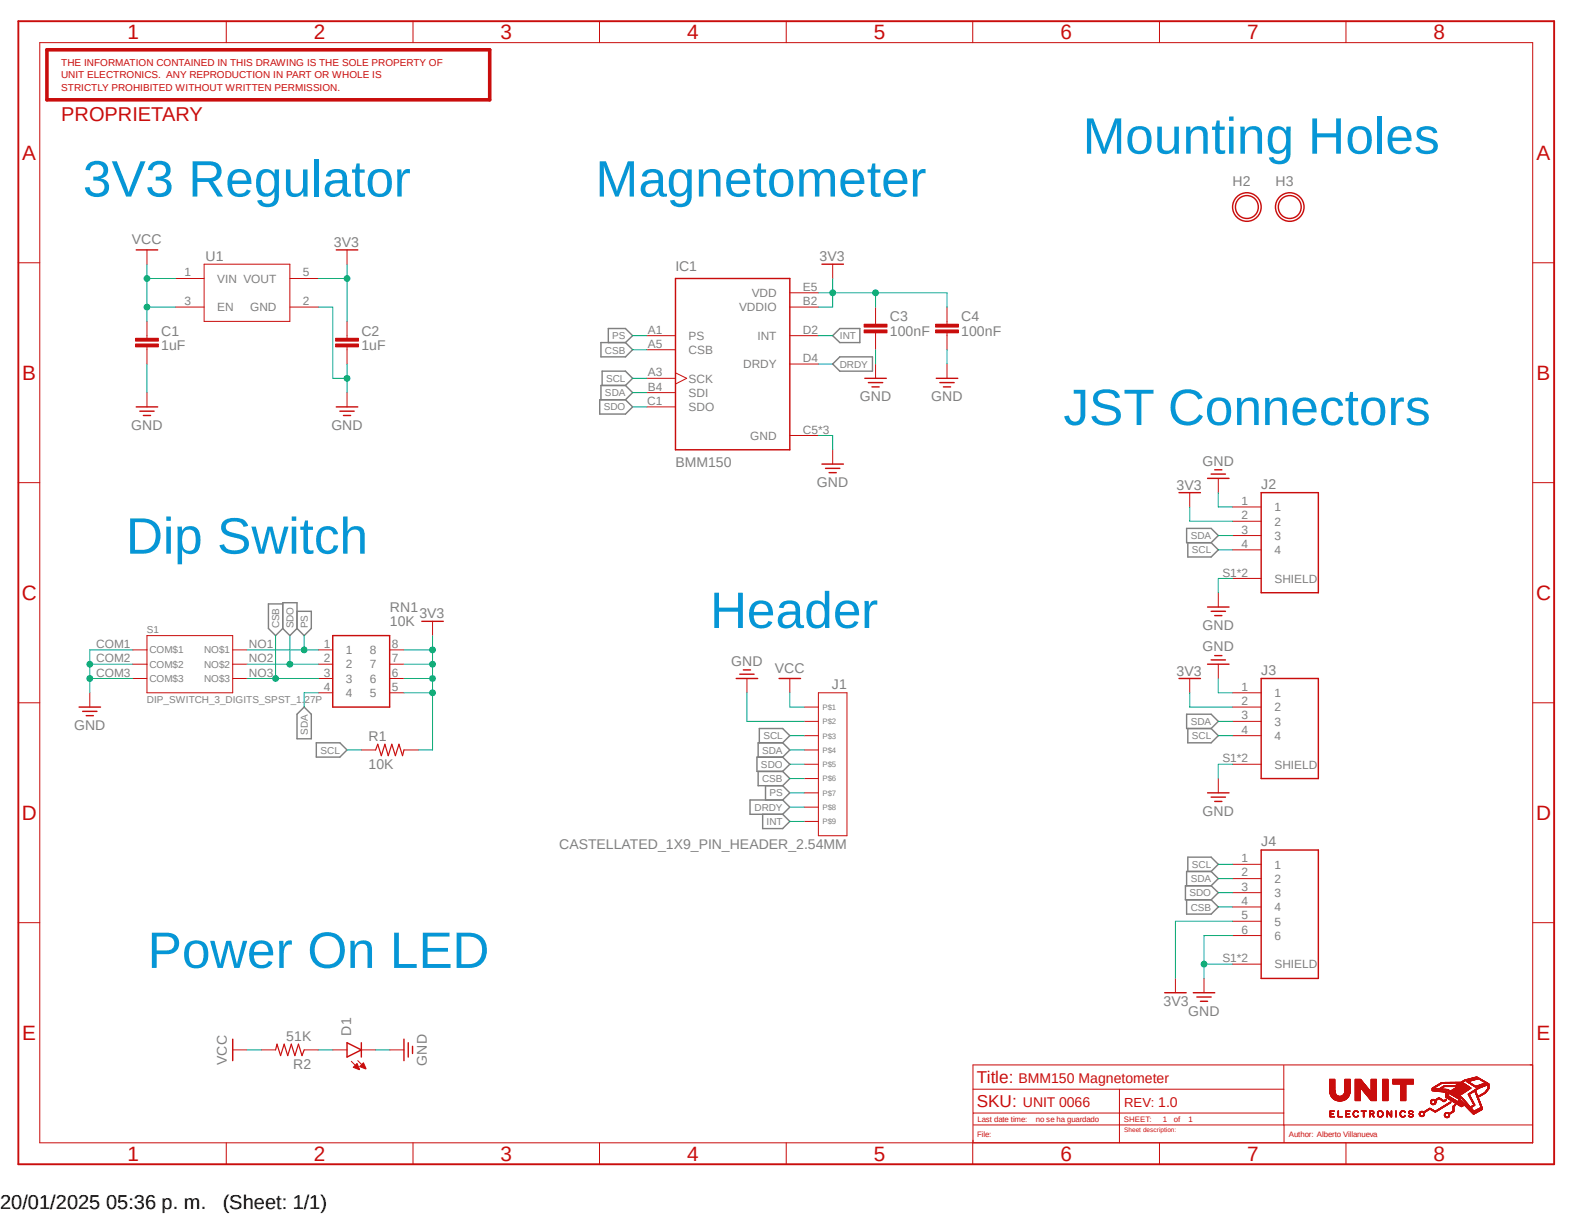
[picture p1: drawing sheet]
<svg xmlns="http://www.w3.org/2000/svg" width="279mm" height="216mm" viewBox="0 0 279 216" stroke-linecap="round" stroke-linejoin="round" font-family="sans-serif">
<path d="M2.8 3.4l273.8 204M276.6 3.4l-273.8 204" fill="none" stroke="#fff" stroke-width=".18"/>
<g fill="none" stroke="#808080" stroke-width=".25">
<path d="M149.3 58.4h3.5v2.5h-3.5l-1.3-1.3zM106.6 71h4.6l1.2 1.3-1.2 1.3h-4.6zM106.8 60.9h4.4l1.2 1.2-1.2 1.3h-4.4zM107 68.5v-2.5h4.2l1.2 1.2-1.2 1.3M108.1 60.9v-2.5h3.1l1.2 1.2-1.2 1.3M111.2 68.5h-4.4v2.5M111.2 68.5l1.2 1.3-1.2 1.2M149.3 63.4h5.8v2.6h-5.8l-1.3-1.3zM210.9 93.9h4.4l1.2 1.3-1.2 1.2h-4.4zM211.1 96.4v2.6h4.2l1.2-1.3-1.2-1.3M50.2 111.7v-4.6h2.6v4.6M50.2 111.7l1.3 1.2 1.3-1.2"/>
<path d="M50.2 107.3h-2.5v4.4l1.3 1.2 1.2-1.2M52.8 108.6h2.5v3.1l-1.2 1.2-1.3-1.2M52.8 126.9l1.3-1.3 1.2 1.3v4.4h-2.5zM56.2 132h4.2l1.3 1.3-1.3 1.2h-4.2zM134.7 137.1v2.5h4.4M135 132v-2.5h4.1l1.3 1.2-1.3 1.3M136.1 139.6v2.6M139.1 139.6l1.3 1.3-1.3 1.3M139.1 134.5l1.3 1.3-1.3 1.3M139.1 134.5h-4.6v2.6h4.6M139.1 137.1l1.3 1.2-1.3 1.3M139.1 132h-4.4v2.5"/>
<path d="M139.1 132l1.3 1.3-1.3 1.2M210.9 126.9h4.4l1.2 1.3-1.2 1.3h-4.4zM211.1 129.5v2.5h4.2l1.2-1.3-1.2-1.2M135.6 144.7v2.5h3.5l1.3-1.2-1.3-1.3M139.1 142.2h-5.8v2.5h5.8M139.1 142.2l1.3 1.2-1.3 1.3M210.9 159.9v2.5h4.4l1.2-1.2-1.2-1.3M211.1 154.9v-2.6h4.2l1.2 1.3-1.2 1.3M215.3 157.4l1.2 1.2-1.2 1.3M215.3 157.4h-4.6v2.5h4.6M215.3 154.9h-4.4v2.5M215.3 154.9l1.2 1.2-1.2 1.3"/>
</g>
<path d="M3.3 3.8h272.9v203.1h-272.9z" fill="none" stroke="#c90d0c" stroke-width=".34"/>
<g fill="none" stroke="#c90d0c" stroke-width=".18">
<path d="M7.1 7.6h265.3v195.5h-265.3zM40.2 3.8v3.8M73.4 3.8v3.8M106.6 3.8v3.8M139.7 3.8v3.8M172.9 3.8v3.8M206.1 3.8v3.8M239.2 3.8v3.8M3.3 46.7h3.8M26.1 44.4v2.5M31.2 54.6h5.1M31.2 49.5h5.1"/>
<path d="M36.3 46.9h15.2v10.2h-15.2zM51.5 54.6h5.1M51.5 49.5h5.1M115 59.6h5.1M140.4 59.6h5.1M140.4 52h5.1M140.4 54.6h5.1M272.4 46.7h3.8M115 62.1h5.1M115 72.3h5.1M115 69.8h5.1M115 67.2h5.1"/>
<path d="M120.1 66.3l1.9 .9-1.9 1M140.4 77.4h5.1M140.4 64.7h5.1M3.3 85.8h3.8M272.4 85.8h3.8M3.3 124.9h3.8M272.4 124.9h3.8M3.3 164h3.8M272.4 164h3.8M172.9 193.5h55.3M173 199.9h99.4M199 193.5v9.6"/>
<path d="M228.2 189.3v10.6M228.2 197.8h-55.1M228.2 199.9v3.1M236.3 193.5h.9M236.3 193.7h.9M236.3 193.6h.9M236.3 193.4h.9M236.3 193.3h.9M236.3 193.2h.9M236.3 193.1h.9M236.3 193h.9M236.3 192.9h.9"/>
<path d="M236.3 192.8h.9M236.3 192.7h.9M236.3 192.6h.9M236.3 192.5h.9M236.3 192.4h.9M236.3 192.3h.9M236.3 192.2h.9M236.3 192.1h.9M236.3 192h.9M236.3 191.9h.9M236.3 191.8h.9M236.3 194.1h1"/>
<path d="M236.3 194h1M236.3 193.9h1M236.3 193.8h1M236.4 197.8h.1M236.4 198.5h.8M236.4 198.4h.8M236.4 198.3h.1M236.4 198.2h.1M236.4 198.1h.1M236.4 198h.1M236.4 198h.6M236.4 197.9h.6"/>
<path d="M236.4 197.9h.1M236.4 197.7h.1M236.4 197.6h.1M236.4 197.5h.1M236.4 197.4h.8M236.4 194.4h1M236.4 194.3h1M236.4 194.2h1M236.4 194.2h.9M236.4 194.5h1.1M236.5 194.6h1M236.5 194.5h1"/>
<path d="M236.5 194.6h1.2M236.5 194.6h1.1M236.6 194.7l1.4 .1M236.6 194.7h1.1M236.6 194.9h3.1M236.6 194.8h3.1M236.6 194.9h3M236.7 194.9h2.9M236.7 195h2.9M236.8 195.1h2.7M236.9 195.2h2.5M237 195.3h2.3"/>
<path d="M237.1 195.4h2.1M237.2 197.4l-.8 .1M237.2 195.4h1.9M237.2 195.5h1.9M237.3 195.5h1.7M237.4 195.5h1.5M237.5 195.6h1.3M237.7 195.6h.9M237.8 197.8h.1M237.8 198.5h.8M237.8 198.4h.8M237.8 198.3h.1"/>
<path d="M237.8 198.2h.1M237.8 198.1h.1M237.8 198h.1M237.8 197.9h.1M237.8 197.7h.1M237.8 197.6h.1M237.8 197.5h.1M237.8 197.4h.1M237.9 195.7h.5M238.3 194.8h.1M238.6 194.7h1.2M238.6 194.6h1.2"/>
<path d="M238.7 194.6h1.1M238.8 194.5h1.1M238.8 194.4h1.1M238.9 194.4h1M238.9 194.3h1M239 194.2h.9M239 194.1h1M239 194h1M239.1 193.5h.9M239.1 194h.9M239.1 193.9h.9M239.1 193.8h.9"/>
<path d="M239.1 193.7h.9M239.1 193.6h.9M239.1 193.4h.9M239.1 193.3h.9M239.1 193.2h.9M239.1 193.1h.9M239.1 193h.9M239.1 192.9h.9M239.1 192.8h.9M239.1 192.7h.9M239.1 192.6h.9M239.1 192.5h.9"/>
<path d="M239.1 192.4h.9M239.1 192.3h.9M239.1 192.2h.9M239.1 192.1h.9M239.1 192h.9M239.1 191.9h.9M239.1 191.8h.9M239.2 197.8h.1M239.2 198.5h.7M239.2 198.5h.8M239.2 198.4h.8M239.2 198.3h.1"/>
<path d="M239.2 198.2h.1M239.2 198.1h.1M239.2 198h.1M239.2 198h.6M239.2 197.9h.6M239.2 197.9h.1M239.2 197.7h.1M239.2 197.6h.1M239.2 197.5h.1M239.2 197.4h.7M239.8 194.7l-1.5 .1M239.9 197.4l-.7 .1"/>
<path d="M240.5 197.8h.1M240.5 198.2h.1M240.5 198.1h.1M240.5 198h.1M240.5 197.9h.1M240.5 198.2h.2M240.5 197.7h.1M240.5 197.7h.2M240.6 198.3l.2 .1M240.6 198.3h.1M240.6 197.6h.1M240.6 197.5h.2"/>
<path d="M240.6 197.5h.7M240.7 198.4h.3M240.7 198.5h.6M240.8 197.4h.4M240.8 198.5h.4M240.9 193.5h.9M240.9 195.6h.9M240.9 195.5h.9M240.9 195.4h.9M240.9 195.3h.9M240.9 195.2h.9M240.9 195.1h.9"/>
<path d="M240.9 195h.9M240.9 194.9h.9M240.9 194.8h.9M240.9 194.7h.9M240.9 194.6h.9M240.9 194.5h.9M240.9 194.4h.9M240.9 194.3h.9M240.9 194.2h.9M240.9 194.1h.9M240.9 194h.9M240.9 193.9h.9"/>
<path d="M240.9 193.8h.9M240.9 193.7h.9M240.9 193.6h.9M240.9 193.4h.9M240.9 193.3h2.2M240.9 193.3h2.1M240.9 193.2h2.1M240.9 193.1h2M240.9 193h2M240.9 193h1.9M240.9 192.9h1.8M240.9 192.8h1.8"/>
<path d="M240.9 192.7h1.7M240.9 192.7h1.6M240.9 192.6h1.6M240.9 192.5h1.5M240.9 192.4h1.5M240.9 192.4h1.4M240.9 192.3h1.4M240.9 192.3h1.3M240.9 192.2h1.3M240.9 192.2h1.2M240.9 192.1h1.2M240.9 192h1.1"/>
<path d="M240.9 191.9h1M240.9 191.8h1M240.9 191.8h.9M241 198.5h.1M241 198.4h.3M241.2 198.4h.2M241.2 197.5h.2M241.3 197.6h.1M241.3 198.3h.1M241.3 198.2h.1M241.4 197.7h-.1M241.9 193.4h1.2"/>
<path d="M241.9 197.4h.9M241.9 193.5h1.3M241.9 193.4h1.3M242 193.5h1.2M242 193.5h1.3M242.1 193.6h1.2M242.1 193.7h1.3M242.2 193.8h1.3M242.3 193.8l1.3 .1M242.3 197.8h.1M242.3 198.5h.1M242.3 198.4h.1"/>
<path d="M242.3 198.3h.1M242.3 198.2h.1M242.3 198.1h.1M242.3 198h.1M242.3 197.9h.1M242.3 197.7h.1M242.3 197.6h.1M242.3 197.5h.1M242.4 194h1.2M242.4 193.9h1.2M242.4 194h2.2M242.4 194.1h2.2"/>
<path d="M242.5 194.1h2.1M242.5 194.2h2.1M242.6 194.2h2M242.6 194.3h2M242.7 194.3h1.9M242.7 194.4h1.9M242.8 194.5h1.8M242.9 194.6h1.7M243 194.7h1.6M243 194.6h1.6M243.1 194.8h1.5M243.1 194.9h1.5"/>
<path d="M243.2 195h1.4M243.2 194.9h1.4M243.3 195.1h1.3M243.3 195.2h1.3M243.4 197.8h.1M243.4 198.5h.1M243.4 198.4h.1M243.4 198.3h.1M243.4 198.2h.1M243.4 198.1h.1M243.4 198h.6M243.4 198h.7"/>
<path d="M243.4 197.9h.1M243.4 197.7h.1M243.4 197.6h.1M243.4 197.5h.1M243.4 197.5h.7M243.4 197.4h.6M243.4 195.2h1.2M243.5 195.3h1.1M243.5 195.4h1.1M243.6 195.4h1M243.6 195.5h1M243.7 195.5h.9"/>
<path d="M243.7 193.5h.9M243.7 195.6h.9M243.7 194h.9M243.7 193.9h.9M243.7 193.8h.9M243.7 193.7h.9M243.7 193.6h.9M243.7 193.4h.9M243.7 193.3h.9M243.7 193.2h.9M243.7 193.1h.9M243.7 193h.9"/>
<path d="M243.7 192.9h.9M243.7 192.8h.9M243.7 192.7h.9M243.7 192.6h.9M243.7 192.5h.9M243.7 192.4h.9M243.7 192.3h.9M243.7 192.2h.9M243.7 192.1h.9M243.7 192h.9M243.7 191.9h.9M243.7 191.8h.9"/>
<path d="M243.8 198.1h.2M243.9 198.1h.1M243.9 197.9h.2M243.9 198.2h.2M243.9 197.4h.1M244 198.2h.1M244 198.3h.1M244 197.9h.2M244 197.5h.2M244.1 198.3h.1M244.1 197.8h.1M244.1 197.6h.1"/>
<path d="M244.1 198.5h.2M244.1 198.4h.1M244.1 197.7h.1M244.8 197.8h.1M244.8 198.2h.1M244.8 198.1h.1M244.8 198h.1M244.8 197.9h.1M244.8 197.7h.1M244.9 198.3h.1M244.9 198.2h.1M244.9 197.7h.1"/>
<path d="M244.9 197.6h.1M244.9 198.3l.2 .1M244.9 197.5h.2M245 198.4h.3M245 197.5h.7M245 198.5h.6M245.1 197.4h.4M245.2 198.5h.3M245.2 197.4h.1M245.3 198.5h.1M245.4 198.4h.3M245.4 197.4h.1"/>
<path d="M245.5 197.5h.2M245.6 197.6h.1M245.6 198.3h.1M245.7 198.2h.1M245.7 197.7h.1M245.7 197.8h.1M245.7 198.1h.1M245.7 193.5h1M245.7 198.3l-.2 .1M245.7 198h.1M245.7 197.9h.1M245.7 195.6h1"/>
<path d="M245.7 195.5h1M245.7 195.4h1M245.7 195.3h1M245.7 195.2h1M245.7 195.1h1M245.7 195h1M245.7 194.9h1M245.7 194.8h1M245.7 194.7h1M245.7 194.6h1M245.7 194.5h1M245.7 194.4h1"/>
<path d="M245.7 194.3h1M245.7 194.2h1M245.7 194.1h1M245.7 194h1M245.7 193.9h1M245.7 193.8h1M245.7 193.7h1M245.7 193.6h1M245.7 193.4h1M245.7 193.3h1M245.7 193.2h1M245.7 193.1h1"/>
<path d="M245.7 193h1M245.7 192.9h1M245.7 192.8h1M245.7 192.7h1M245.7 192.6h1M245.7 192.5h1M245.7 192.4h1M245.7 192.3h1M245.7 192.2h1M245.7 192.1h1M245.7 192h1M245.7 191.9h1"/>
<path d="M245.7 191.8h1M246.5 197.8h.1M246.5 198.5h.1M246.5 198.4h.1M246.5 198.3h.1M246.5 198.2h.1M246.5 198.1h.1M246.5 198h.1M246.5 197.9h.1M246.5 197.7h.1M246.5 197.6h.3M246.5 197.6h.2"/>
<path d="M246.5 197.5h.2M246.5 197.4l.2 .1M246.5 197.4h.1M246.7 197.7h.1M246.7 197.8h.2M246.8 197.8h.1M246.8 197.9h.1M246.8 198h.2M246.8 197.9h.2M246.9 198h.1M246.9 198.1h.2M246.9 198h.2"/>
<path d="M247 198.2h.1M247 198.1h.1M247.1 198.2h.1M247.1 198.3l.3 .1M247.1 198.3h.3M247.1 198.4h.3M247.2 198.5h.2M247.3 197.8h.1M247.3 198.2h.1M247.3 198.1h.1M247.3 198h.1M247.3 197.9h.1"/>
<path d="M247.3 197.7h.1M247.3 197.6h.1M247.3 197.5h.1M247.3 197.4h.1M247.6 192.6h3.6M247.6 192.5h3.6M247.6 192.4h3.6M247.6 192.3h3.6M247.6 192.2h3.6M247.6 192.1h3.6M247.6 192h3.6M247.6 191.9h3.6"/>
<path d="M247.6 191.8h3.6M248.1 197.8h.1M248.1 198.5h.1M248.1 198.4h.1M248.1 198.3h.1M248.1 198.2h.1M248.1 198.1h.1M248.1 198h.1M248.1 197.9h.1M248.1 197.7h.1M248.1 197.6h.1M248.1 197.5h.1"/>
<path d="M248.1 197.4h.1M248.8 197.8h.2M248.8 198.2h.2M248.8 198.1h.2M248.8 198h.1M248.8 197.9h.1M248.8 197.7h.2M248.9 198.2h.1M248.9 197.7h.1M248.9 197.6h.1M248.9 193.5h1M248.9 198.3h.1"/>
<path d="M248.9 195.6h1M248.9 195.5h1M248.9 195.4h1M248.9 195.3h1M248.9 195.2h1M248.9 195.1h1M248.9 195h1M248.9 194.9h1M248.9 194.8h1M248.9 194.7h1M248.9 194.6h1M248.9 194.5h1"/>
<path d="M248.9 194.4h1M248.9 194.3h1M248.9 194.2h1M248.9 194.1h1M248.9 194h1M248.9 193.9h1M248.9 193.8h1M248.9 193.7h1M248.9 193.6h1M248.9 193.4h1M248.9 193.3h1M248.9 193.2h1"/>
<path d="M248.9 193.1h1M248.9 193h1M248.9 192.9h1M248.9 192.8h1M248.9 192.7h1M249 198.3l.1 .1M249 197.5h.1M249 198.4h.3M249 197.5h.7M249 198.5h.6M249.1 197.4h.5M249.2 198.5h.3"/>
<path d="M249.2 197.4h.1M249.3 198.5h.1M249.4 198.4h.2M249.4 197.4h.1M249.6 197.5h.1M249.6 197.6h.1M249.6 198.3h.2M249.6 198.2h.2M249.6 197.7h.2M249.6 197.6h.2M249.7 198.2h.1M249.7 197.7h.1"/>
<path d="M249.7 198.3l-.1 .1M250.3 198.3h.1M250.3 198.2h.1M250.4 197.8h.1M250.4 198.3l.2 .1M250.4 198.2h.1M250.4 197.7h.1M250.4 197.6h.1M250.4 198.4h.3M250.4 197.9h.3M250.4 197.5h.1M250.4 197.5h.7"/>
<path d="M250.4 197.9h.5M250.5 198.5h.5M250.5 198h.5M250.6 198.5h.4M250.6 197.4h.4M250.7 198h.4M250.7 198.5h.1M250.8 198.4h.3M250.9 198h.2M251 197.5h.1M251 198.1h.2M251 197.6h.2"/>
<path d="M251.1 198.3h.1M251.1 198.2h.1M251.1 198.1h.1M251.2 198.3l-.2 .1M251.2 197.7h-.1M252.2 198h.2M252.2 197.9h.2M252.3 197.8h.1M252.3 198.1h.1M252.3 198h.1M252.3 197.9h.1M252.3 198.2h.2"/>
<path d="M252.3 197.7h.2M252.3 198.2h.3M252.3 197.7h.3M252.3 197.6h1M252.4 198.3h.7M252.4 198.3h.6M252.4 197.6h1M252.5 197.5h.4M252.6 197.5h.3M252.6 198.4h.3M252.6 197.5h.1M252.8 197.5h.1"/>
<path d="M252.8 198.2h.3M252.9 197.7h.3M252.9 198.2h.2M252.9 198.2h.3M253 197.8h.2M253 198.1h.2M253 198h.2M253 197.9h.2M253.1 198h.1M253.1 197.9h.1M253.2 197.5h.2M253.3 197.4h.4"/>
<path d="M253.4 197.4h.3M253.5 197.3h.3M253.6 197.4l-.4 .1M253.6 197.2h.4M253.7 197.2h.3M253.7 197.1h.3M253.8 197.1h.7M253.9 197.1h.5M254 197h.3M254.1 196.9h.1M254.3 197.1h.3M254.3 195.9h.1"/>
<path d="M254.3 195.8h.1M254.3 195.7h.1M254.3 195.6h.2M254.3 197.2h.3M254.3 196h.2M254.3 195.6h.3M254.3 195.5h.3M254.3 196.1h.3M254.4 195.5h1M254.4 197.2h.3M254.4 196.2h.7M254.4 196.1h.2"/>
<path d="M254.5 195.7h-.2M254.5 197.3h.3M254.5 196.2h.6M254.5 195.4h.5M254.5 196.3h.5M254.6 193.5h.1M254.6 193.8l1.9 .1M254.6 193.8h1.2M254.6 193.8h.7M254.6 193.7h.3M254.6 193.7h.1M254.6 193.6h.1"/>
<path d="M254.6 193.5h1.9M254.6 193.5h1.5M254.6 193.4h1M254.6 193.4h.5M254.6 195.4h.3M254.6 193.3h.3M254.6 197.4h.4M254.6 196.3h.3M254.6 193.3h.4M254.6 196.3h.1M254.7 197.4h.3M254.7 193.3h.4"/>
<path d="M254.8 197.4h.6M254.8 193.2h.3M254.8 195.5h.5M254.8 193.2h.4M254.8 196.1h.3M254.9 197.5h.4M254.9 195.6h.3M254.9 193.1h.4M254.9 196.1h.2M255 197.6h.2M255 195.6h.2M255 196h.2"/>
<path d="M255 193.5l2 .1M255 195.7h.2M255 193.1h.3M255 193.9h.1M255.1 197.6h.1M255.1 193h.3M255.1 196h.1M255.1 195.9h.1M255.1 195.8h.1M255.1 195.7h.1M255.1 197.6v.1M255.1 193.9h.1"/>
<path d="M255.2 197.4h.3M255.2 195.4h.3M255.2 197.4h.4M255.3 195.3h.3M255.3 193.9h1.7M255.3 192.9h.3M255.3 197.3h.4M255.3 193.8h.1M255.3 193.5l.1 .1M255.4 195.3h.3M255.4 192.9h.3M255.4 197.3h.3"/>
<path d="M255.4 193.8h.1M255.4 195.2h.7M255.4 192.8h.3M255.4 197.2h.4M255.4 193.5l.1 .1M255.5 195.2h.5M255.5 192.8h.3M255.5 193h-.4M255.5 197.2h.4M255.6 195.2h.3M255.6 192.7h.3M255.6 195.1h.3"/>
<path d="M255.6 193.6h1.7M255.6 197.1h.3M255.7 195.1h.2M255.7 192.7h.2M255.7 197.1h.3M255.7 192.7h.3M255.7 194h1.4M255.7 197.1h.4M255.7 195l.1 .1M255.7 193.4v.1M255.8 192.6h.3M255.8 197h.3"/>
<path d="M255.9 195.3h.3M255.9 193.4h.3M255.9 192.6h.3M255.9 197h.3M255.9 192.5h.3M255.9 196.9h.3M256 195.4h.3M256 193.3h.3M256 192.5h.7M256 196.9h.3M256 195.4h.4M256 193.6h1.4"/>
<path d="M256.1 193.3h.3M256.1 192.4h3.7M256.1 196.8h.3M256.1 195.5h.3M256.1 194h.1M256.2 194h.9M256.2 193.3h.3M256.2 196.8h.3M256.2 195.5h.3M256.2 193.2h.3M256.2 192.4h3.7M256.3 195.6h.6"/>
<path d="M256.3 193.2h.3M256.3 196.7h.3M256.4 195.6h.5M256.4 193.1h.3M256.4 196.7h.3M256.4 193.7h1.1M256.4 193.1h2.3M256.4 196.6h.4M256.4 193.9h.1M256.5 195.7h.3M256.5 194.1h.6M256.5 193h2.3"/>
<path d="M256.5 193.7h.1M256.6 195.7h.1M256.6 196.5h.4M256.6 195.7v.1M256.7 193.7h.1M256.7 198.2h.2M256.7 198.1h.2M256.7 198h.2M256.7 195.5h.3M256.7 196.5h.3M256.8 198.3l.2 .1M256.8 198.3h.1"/>
<path d="M256.8 198h.1M256.8 197.9h.2M256.8 195.5h.2M256.8 198.4h.2M256.8 196.4h.3M256.8 198.5h.3M256.8 197.8h1.1M256.8 195.5h.3M256.8 192.3h3.2M256.8 196.4h.4M256.9 197.8h.6M256.9 198.5h.6"/>
<path d="M256.9 195.4h.2M256.9 196.6h-.4M256.9 196.3h.4M256.9 197.7h.6M256.9 194.9h.3M256.9 194.9h.2M256.9 194.8h.2M256.9 194.7h.2M256.9 194.6h.2M256.9 194.5h.2M256.9 194.4h.2M256.9 194.3h.2"/>
<path d="M256.9 194.2h.2M256.9 194.1h.2M256.9 193.5l.1 .1M257 195h.3M257 198.6h.4M257 197.7h.4M257 195.3l-.1 .1M257 193.7h.6M257 196.3h.3M257 196.3h.4M257.1 195.1h.3M257.1 198.6h.2"/>
<path d="M257.1 196.2h.3M257.2 195.1h.3M257.2 196.2h.3M257.2 195.2h.4M257.3 198.5h.3M257.3 193.8h.3M257.3 196.1h.3M257.3 195.2h.3M257.3 198.4h.3M257.3 197.9h.6M257.3 194.9h.4M257.3 194.9h.3"/>
<path d="M257.3 194.8h.3M257.3 194.7h.2M257.3 194.6h.2M257.3 194.5h.2M257.3 194.4h.2M257.3 194.3h.2M257.3 194.3h.5M257.3 194.2h.5M257.3 194.2h.4M257.3 194.1h.3M257.3 194.1h.2M257.3 194h.1"/>
<path d="M257.3 193.8h.4M257.3 194l.1 .1M257.4 198.4h.2M257.4 197.9h.4M257.4 195.2h.3M257.4 196h.3M257.4 198h.3M257.4 195.3h.4M257.4 194.9h.4M257.4 193.8l.5 .1M257.5 198.3h.1M257.5 198h.1"/>
<path d="M257.5 196h.3M257.5 198.2h.1M257.5 198.1h.1M257.5 195.3h.4M257.5 195h.4M257.5 196h.4M257.6 195h.3M257.6 194.3h.3M257.6 193.9h.3M257.6 195.4h.3M257.6 195.9h.3M257.6 195.4h.4"/>
<path d="M257.6 195.1h.4M257.6 194.4h.4M257.6 194h.4M257.7 197.8h.3M257.7 195.9h.2M257.7 197.7h.4M257.7 195.5h.3M257.7 195.1h.4M257.7 194.4h.3M257.7 194h.4M257.7 195.8h.1M257.8 195.5h.3"/>
<path d="M257.8 195.2h.3M257.8 194.4h.3M257.8 195.8v.1M257.8 197.7h.3M257.8 194.1h.3M257.9 195.5h.2M257.9 195.2h.3M257.9 194.5h.3M257.9 197.7h.3M257.9 195.6h.4M257.9 194.1h.3M257.9 197.6h.4"/>
<path d="M257.9 195.2h.4M257.9 194.5h.4M257.9 194.1h.4M258 193.8h.4M258 197.6h.3M258 195.6h.3M258 195.3h.3M258 194.6h.4M258 194.2h.4M258 193.8h.3M258.1 197.5h.3M258.1 195.7h.4"/>
<path d="M258.1 195.3h.3M258.1 193.8l.4 .1M258.1 193.7h.3M258.1 194.6h.3M258.1 194.2h.3M258.1 193.7h.6M258.1 195.4h.4M258.1 194.6h.4M258.2 194.3h.3M258.2 193.9h.4M258.2 193.6h.5M258.2 195.7h.3"/>
<path d="M258.2 195.4h.3M258.2 194.7h.4M258.3 197.4h.1M258.3 195.5h.4M258.3 194.3h.3M258.3 193.6h.3M258.3 197.3h.1M258.3 197.2h.1M258.3 197.1h.1M258.3 197h.1M258.3 196.9h.1M258.3 196.8h.1"/>
<path d="M258.3 196.7h.1M258.3 196.6h.1M258.3 196.5h.3M258.3 195.8h.3M258.3 193.5h.4M258.3 194.7l.4 .1M258.3 194h.4M258.3 195.8h.4M258.4 195.5h.3M258.4 194.4h.3M258.4 194h.3M258.4 196.5h.3"/>
<path d="M258.4 193.5h.3M258.4 196.4h.3M258.4 195.9h.3M258.4 195.5h.4M258.4 194.8h.4M258.4 194.1h.4M258.4 193.7h.4M258.4 193.5h.7M258.5 195.6h.4M258.5 194.4h.3M258.5 196.4h.2M258.5 195.9h.3"/>
<path d="M258.5 194.9h.4M258.5 194.1h.4M258.5 193.8h.4M258.5 193.4h.5M258.5 196.6h-.2M258.5 196.3h.2M258.5 196h.4M258.6 195.6h.3M258.6 194.9h.3M258.6 194.5h.3M258.6 193.8h.4M258.6 196.3h.1"/>
<path d="M258.6 194.1h.4M258.6 193.4h.3M258.6 196h.4M258.7 195.7h.4M258.7 194.9h.3M258.7 194.5h.3M258.7 194.2h.3M258.7 193.8l.4 .1M258.7 193.3h.3M258.7 192.9h.3M258.7 194.6h.4M258.7 196h.3"/>
<path d="M258.7 195h.4M258.7 196.1h.4M258.8 194.6h.4M258.8 194.2h.3M258.8 193.3h.6M258.8 192.8h.3M258.8 195.7h.3M258.8 195h.4M258.8 194.3h.4M258.8 193.9h.4M258.8 193.5h.4M258.8 196.1h.4"/>
<path d="M258.9 195.1h.3M258.9 194.6h.3M258.9 193.2h.5M258.9 192.8h.3M258.9 195.8h.3M258.9 193.5h.3M258.9 194.7h.4M258.9 194.3h.4M258.9 194h.3M258.9 193.2h.4M258.9 193h-2.3M258.9 192.7h.3"/>
<path d="M258.9 196.2h.3M258.9 195.8h.6M259 195.1h.3M259 193.6h.3M259 196.2h.3M259 194h.3M259 193.1h.3M259 192.7h.3M259 195.2h.4M259 194.7l.4 .1M259 194.4h.4M259 194.1h.4"/>
<path d="M259 193.6h.4M259 193.1h.7M259 192.7h.4M259 196.3h.4M259 195.9h.5M259.1 195.2h.4M259.1 194.4h.3M259.1 193.7h.4M259.1 195.9h.4M259.1 194.1h.4M259.1 193h.5M259.1 196.3h.3"/>
<path d="M259.2 195.2h.3M259.2 194.8h.3M259.2 194.4h.6M259.2 193.7h.3M259.2 193.3h.3M259.2 192.6h.3M259.2 196.3h.3M259.2 196h.3M259.2 194.1h.3M259.2 193h.3M259.2 195.3h.3M259.2 194.9h.4"/>
<path d="M259.2 194.5h.6M259.2 193.8h.4M259.2 196.4h.4M259.3 194.2h.3M259.3 193.8h.4M259.3 193.4h.3M259.3 192.5h.3M259.3 196h.2M259.3 195.7h.2M259.3 195.6h.2M259.3 195.5h.2M259.3 195.4h.2"/>
<path d="M259.3 195.3h.2M259.3 194.9h.4M259.3 194.5h.4M259.3 192.9h.3M259.3 192.5h.4M259.3 196.4h.9M259.3 195.8h.2M259.4 194.9h.4M259.4 194.6h.2M259.4 194.2h.3M259.4 193.4h.3M259.4 196.5h.7"/>
<path d="M259.4 196.1h.1M259.4 194.3h.7M259.4 193.8l.4 .1M259.4 192.9h.7M259.5 195h.3M259.5 193.5h.3M259.5 193.1h.3M259.5 192.8h.5M259.5 196.5h.6M259.5 196.1v.1M259.5 194.3h.5M259.5 193.2h.3"/>
<path d="M259.5 192.8h.4M259.5 195h.4M259.5 194.6h.1M259.5 193.9h.4M259.5 196.6h.5M259.6 193.5h.3M259.6 194.4h.3M259.6 193.2h.3M259.6 192.7h.3M259.6 195.1h.3M259.6 194h.3M259.7 195.7h.2"/>
<path d="M259.7 195.6h.1M259.7 195.5h.1M259.7 194h.3M259.7 193.6h.3M259.7 193.3h.3M259.7 192.7h.3M259.7 196.6h.1M259.7 196.4h.1M259.7 196.3h.1M259.7 196.2h.1M259.7 196.1h.1M259.7 196h.1"/>
<path d="M259.7 195.9h.4M259.7 195.8h.3M259.7 195.5v.1M259.7 195.1h.3M259.7 193.6h.4M259.7 193.3h.4M259.7 192.7h.4M259.7 192.3h.4M259.7 196.6l.1 .1M259.8 194.1h.6M259.8 192.2h.3M259.8 195.2h.3"/>
<path d="M259.8 195.2h.2M259.8 194.2h.3M259.8 193.7h.3M259.8 193.3h.3M259.8 192.9h.3M259.8 192.6h.5M259.8 194.1h.5M259.8 192.2h.4M259.9 195.3h.2M259.9 194.2h.3M259.9 194.1h.4M259.9 193.7h.3"/>
<path d="M259.9 193.4h.3M259.9 193h.4M259.9 196h.2M259.9 193.8h.3M259.9 193.4h.4M259.9 192.5h.4M259.9 192.2h.3M259.9 196.4h.6M259.9 196h.3M260 195.4h.2M260 193.8h.3M260 196.3h.5"/>
<path d="M260 196h.2M260 193.5h.3M260 193h.3M260 192.5h.2M260 196.1h.3M260.1 195.5h.2M260.1 193.8h.6M260.1 196.1h.2M260.1 193.5h.3M260.1 193.1h.3M260.1 192.4v.1M260.1 196.3h.3"/>
<path d="M260.1 196.2h.2M260.1 195.6h.2M260.1 192.7h.3M260.1 192h.4M260.2 193.5h.3M260.2 195.6h.2M260.2 194h.3M260.2 193.9h.4M260.2 193.1h.3M260.2 192.7h.3M260.2 192h.4M260.2 196.3h.2"/>
<path d="M260.2 195.7h.3M260.2 193.6h.4M260.2 193.2h.4M260.3 192.7h.3M260.3 191.9h.6M260.3 193.6h.3M260.3 193.2h.3M260.3 192.8h.3M260.3 196.4h.3M260.3 195.8h.3M260.3 195.7h.2M260.3 191.9h.7"/>
<path d="M260.3 196.5h.3M260.4 193.7h.6M260.4 193.3h.3M260.4 192.8h.3M260.4 192.1h-.4M260.4 195.9h.2M260.4 193.7h.5M260.4 193.3h.4M260.4 192.9h.4M260.4 196.6h.3M260.4 196.5h.2M260.5 193.8h.3"/>
<path d="M260.5 191.9h.7M260.5 196h.2M260.5 193.8h.4M260.5 193.3h.3M260.5 192.9h.3M260.6 193.4h.3M260.6 196.7h.2M260.6 196.6h.2M260.6 196.1h.2M260.6 196h.2M260.6 193h.3M260.6 192.2h.6"/>
<path d="M260.6 191.8h.7M260.6 196.7h.3M260.6 193.4h.4M260.6 192.2h.4M260.6 196.2h.3M260.7 193h.3M260.7 196.8h.2M260.7 196.2h.2M260.7 193.6h.3M260.7 193.5h.6M260.7 192.2h.3M260.7 196.8h.3"/>
<path d="M260.7 196.3h.2M260.8 193.5h.4M260.8 193.1h.3M260.8 192.3h.3M260.8 196.9h.2M260.8 196.3h.2M260.8 193.6h.3M260.8 193.1h.4M260.8 191.8h.7M260.9 193.5h.3M260.9 192.3h.3M260.9 197h.2"/>
<path d="M260.9 196.4h.2M260.9 196.4h.1M260.9 193.2h.3M260.9 197h.3M260.9 196.5h.2M260.9 194.4h.3M260.9 192.4h.3M260.9 197.1h.3M260.9 196.5h.3M260.9 191.7h.8M261 194.5h.2M261 194.4h.3"/>
<path d="M261 193.2h.3M261 192.4h.3M261 192h.6M261 197.1h.2M261 196.6h.2M261 194.6h.2M261 194.4h.4M261 193.3h.3M261 197.1h.3M261.1 194.7h.2M261.1 193.4h.3M261.1 193.3h.3"/>
<path d="M261.1 192.4h.3M261.1 197.2h.2M261.1 196.7h.2M261.1 196.6h.2M261.1 194.3h.3M261.1 192.5h.4M261.1 192h.7M261.1 197.2h.3M261.1 196.7h.6M261.1 191.7h.7M261.2 194.9h.1M261.2 194.8h.1"/>
<path d="M261.2 193.4h.3M261.2 193.3h.3M261.2 197.3h.2M261.2 196.8h.4M261.2 194.9h.2M261.2 194.3h.3M261.2 192.5h.3M261.2 196.8h.3M261.2 195h.2M261.2 194.2h.3M261.2 197.4h.3M261.3 197.4h.2"/>
<path d="M261.3 195.1h.2M261.3 194.2h.3M261.3 192.6h.3M261.3 191.9h.7M261.3 196.9h.2M261.3 197.4l.3 .1M261.3 195.2h.2M261.3 192.6h.4M261.3 197h.3M261.3 191.6h.7M261.4 195.2h.1M261.4 194.1h.3"/>
<path d="M261.4 197h.2M261.4 197.5h.3M261.4 195.3h.2M261.4 192.7h.3M261.4 197.1h.2M261.4 196.7h.3M261.5 197.6h.2M261.5 195.4h.1M261.5 194.1h.2M261.5 191.9h.6M261.5 197.1h.2M261.5 196.6h.3"/>
<path d="M261.5 191.6h.6M261.5 195.5h.2M261.5 194.1h.3M261.5 192.7h.3M261.5 192.1h-.9M261.5 197.7h.3M261.5 195.6h.2M261.5 197.2h.3M261.5 197.2h.2M261.6 197.7h.2M261.6 195.7h.2M261.6 195.6h.1"/>
<path d="M261.6 194h.3M261.6 192.8h.3M261.6 197.7h.3M261.6 191.9h.7M261.6 197.3h.2M261.6 191.6h.7M261.7 197.8h.2M261.7 194h.3M261.7 192.8h.3M261.7 197.4h.2M261.7 197.3h.1M261.7 196.5h.3"/>
<path d="M261.7 195.8h.2M261.7 195.8h.1M261.7 195.7h.1M261.7 197.8h.6M261.7 193.9h.3M261.7 195.9h.2M261.7 197.9h.5M261.7 197.4h.6M261.7 192.9h.3M261.7 191.8h.8M261.7 196h.2M261.8 197.9h.3"/>
<path d="M261.8 193.9h.5M261.8 192.9h.3M261.8 196.4h.3M261.8 196h.2M261.8 191.5h1M261.8 198h.2M261.8 197.5h.4M261.8 196.1h.2M261.9 198h.1M261.9 197.6h.1M261.9 197.6h.2M261.9 193h.4"/>
<path d="M261.9 196.4h.2M261.9 196.2h.1M261.9 193.8h.4M261.9 197.6l.1 .1M261.9 196.6h-.4M261.9 196.3h.2M262 193.8h.3M262 191.8h.6M262 191.5h.7M262 197.8h.3M262 193h.8M262 197.7h.4"/>
<path d="M262 197.4h.4M262 193.7h.3M262.1 193.7h.3M262.1 193.1h.5M262.1 191.7h1M262.1 191.4h.5M262.1 193.9h.2M262.1 193.1h.4M262.1 197.4h.4M262.2 197.7h.3M262.2 194.1h.1M262.2 194h.1"/>
<path d="M262.2 193.6h.3M262.2 197.7h.4M262.2 194.1h.2M262.2 193.2h.2M262.2 197.3h.4M262.3 194.3h.1M262.3 194.2h.1M262.3 193.6h.3M262.3 193.2h.1M262.3 191.7h.8M262.3 193.5h.3M262.3 197.6h.3"/>
<path d="M262.3 194.4h.2M262.3 194.3h.2M262.3 197.3h.3M262.3 191.4h.3M262.3 194.5h.2M262.3 197.2h.4M262.4 197.6h.3M262.4 194.6h.2M262.4 194.5h.2M262.4 193.5h.3M262.4 197.5h.4M262.4 194.7h.2"/>
<path d="M262.4 191.6h.6M262.5 194.8h.5M262.5 194.7h.1M262.5 197.2h.3M262.5 191.3v.1M262.5 194.9h.3M262.5 194.9h.4M262.5 193.4h.3M262.5 197.1h.4M262.5 191.6h.3M262.6 195h.2M262.6 195h.1"/>
<path d="M262.6 194.9h.2M262.6 193.4h.3M262.6 191.6h.3M262.6 195.1h.2M262.6 192.9h.5M262.6 197.1h.4M262.6 195.2h.2M262.6 193.3h.4M262.7 197.4h.3M262.7 195.4h.2M262.7 195.3h.1M262.7 193.3h.4"/>
<path d="M262.7 197.1h.4M262.7 195.5h.2M262.7 192.9h.5M262.8 195.5h.1M262.8 193.3h.4M262.8 197.4h.3M262.8 197h.3M262.8 195.7h.2M262.8 195.6h.2M262.8 193.2h.5M262.8 192.8h.6M262.8 197.3h.4"/>
<path d="M262.8 197h.6M262.8 195.8h.3M262.9 194.7h.4M262.9 191.8h.3M262.9 197.3h.3M262.9 195.9h.2M262.9 195.8h.2M262.9 197.4l-.4 .1M262.9 193.2h.5M262.9 192.8h.6M262.9 191.8h.4M262.9 196.9h.5"/>
<path d="M262.9 196h.2M263 194.6h.3M263 193h-.6M263 197.2h.3M263 196.1h.1M263 196h.1M263 196.9h.4M263 196.2h.2M263 196.1h.2M263.1 194.6h.3M263.1 191.9h.3M263.1 197.2h.3"/>
<path d="M263.1 196.8h.3M263.1 196.3h.2M263.1 196.3h.1M263.1 194.6h.4M263.1 193.1h.4M263.1 192.7h.5M263.1 196.4h.2M263.1 197.1h.3M263.1 196.5h.2M263.2 194.7l-.4 .1M263.2 194.5h.4M263.2 193.1h.5"/>
<path d="M263.2 192.7h.5M263.2 191.9h.3M263.2 197.1h.2M263.2 196.8h.2M263.2 196.6h.2M263.2 196.7h.2M263.3 194.5h.3M263.3 193h.5M263.3 192h.3M263.3 197.1h.1M263.3 197h.1M263.3 192.7h.6"/>
<path d="M263.3 192h.4M263.4 194.4h.3M263.4 192.1h.4M263.4 194.4h.4M263.4 192.6h.6M263.5 194.4h.3M263.6 194.3h.3M263.6 192.6h.5M263.6 192.2h.3M263.6 192.9h.5M263.7 194.3h.3M263.7 192.5h.9"/>
<path d="M263.7 192.2h.3M263.7 194.2h.3M263.7 192.9h.5M263.8 192.3h.3M263.8 194.2h.3M263.8 192.8h.5M263.8 192.5h.7M263.8 192.3h.4M263.9 194.1h.2M263.9 194.1h.3M263.9 193h-.5M263.9 192.8h.5"/>
<path d="M263.9 192.4h.5M263.9 192.4h.3M264 194h.2M264 192.4h.3M264 192.7h.6M264.1 193.9h.2M264.2 193.8h.2M264.2 192.7h.4M264.2 193.7h.2M264.2 193.7h.3M264.3 193.6h.2M264.3 192.6h.3"/>
<path d="M264.3 193.5h.3M264.3 193.8l-.2 .1M264.4 192.6h.2M264.4 193.5h.2M264.5 193.4h.1M264.5 193.3h.1M264.5 193.2h.1M264.5 193.1h.1M264.5 193h.1M264.5 192.9h.1M264.5 192.8h.1M272.4 189.2h-99.5v13.9"/>
<path d="M40.2 203.1v3.8M73.4 203.1v3.8M106.6 203.1v3.8M139.7 203.1v3.8M172.9 203.1v3.8M206.1 203.1v3.8M239.2 203.1v3.8"/>
</g>
<path d="M8.3 8.8h78.7v8.9h-78.7z" fill="none" stroke="#c90d0c" stroke-width=".64"/>
<path d="M24.2 44.4h3.8M120.1 49.5h20.3v30.4h-20.3z" fill="none" stroke="#c90d0c" stroke-width=".25"/>
<path d="M24.1 61.1h4.1v.5h-4.1z" fill-rule="evenodd" fill="#c90d0c"/>
<path d="M24.1 61.1h4.1v.5h-4.1z" fill="none" stroke="#c90d0c" stroke-width=".18"/>
<path d="M24.1 60.1h4.1v.5h-4.1z" fill-rule="evenodd" fill="#c90d0c"/>
<path d="M26.1 57.1v3.1M24.1 60.1h4.1v.5h-4.1zM26.1 61.6v3.1" fill="none" stroke="#c90d0c" stroke-width=".18"/>
<path d="M59.6 61.1h4.1v.5h-4.1z" fill-rule="evenodd" fill="#c90d0c"/>
<path d="M59.6 61.1h4.1v.5h-4.1z" fill="none" stroke="#c90d0c" stroke-width=".18"/>
<path d="M59.6 60.1h4.1v.5h-4.1z" fill-rule="evenodd" fill="#c90d0c"/>
<path d="M61.7 44.4v2.5M61.7 57.1v3.1M148 46.9v2.6M26.1 69.8v2.5M59.6 60.1h4.1v.5h-4.1zM61.7 61.6v3.1M61.7 69.8v2.5" fill="none" stroke="#c90d0c" stroke-width=".18"/>
<path d="M59.8 44.4h3.8M146.1 46.9h3.8M24.2 72.3h3.8M24.8 73.1h2.6M25.5 73.8h1.3M59.8 72.3h3.8M60.4 73.1h2.5M61 73.8h1.3" fill="none" stroke="#c90d0c" stroke-width=".25"/>
<path d="M153.6 58.6h4v.5h-4z" fill-rule="evenodd" fill="#c90d0c"/>
<path d="M153.6 58.6h4v.5h-4z" fill="none" stroke="#c90d0c" stroke-width=".18"/>
<path d="M153.6 57.6h4v.5h-4z" fill-rule="evenodd" fill="#c90d0c"/>
<path d="M153.6 57.6h4v.5h-4zM155.6 54.6v3M155.6 59.1v3" fill="none" stroke="#c90d0c" stroke-width=".18"/>
<path d="M166.3 58.6h4v.5h-4z" fill-rule="evenodd" fill="#c90d0c"/>
<path d="M166.3 58.6h4v.5h-4z" fill="none" stroke="#c90d0c" stroke-width=".18"/>
<path d="M166.3 57.6h4v.5h-4z" fill-rule="evenodd" fill="#c90d0c"/>
<g fill="none" stroke="#c90d0c" stroke-width=".18">
<path d="M166.3 57.6h4v.5h-4zM168.3 54.6v3M168.3 59.1v3M148 79.9v2.6M155.6 64.7v2.5M168.3 64.7v2.5M23.6 115.5h2.5M23.6 118h2.5M26.1 112.9h15.3v10.2h-15.3zM41.4 115.5h2.5M41.4 118h2.5M56.6 115.5h2.5"/>
<path d="M56.6 118h2.5M69.3 115.5h2.5M69.3 118h2.5M76.9 110.4v2.5M16 123.1v2.5M23.6 120.6h2.5M41.4 120.6h2.5M56.6 123.1h2.5M56.6 120.6h2.5M64.2 133.3h2.6M69.3 123.1h2.5M69.3 120.6h2.5"/>
<path d="M71.8 133.3h2.5M132.8 120.6v2.5M140.4 120.6v2.5M142.9 125.6h2.6M142.9 128.2h2.6M142.9 130.7h2.6M142.9 133.3h2.6M142.9 135.8h2.6M142.9 138.3h2.6M145.5 123.1h5v25.4h-5zM142.9 140.9h2.6M142.9 143.4h2.6"/>
<path d="M142.9 146h2.6M41.4 186.6h2.5M46.4 186.6h2.6M54.1 186.6h2.5M59.1 186.6h2.6M62.4 188.6l1.4 1.4M63.6 188.5l1.4 1.4M64.2 186.6h2.6"/>
</g>
<g fill="none" stroke="#c90d0c" stroke-width=".25">
<path d="M153.7 67.2h3.8M154.3 68h2.6M155 68.7h1.3M166.4 67.2h3.8M167 68h2.6M167.7 68.7h1.3M146.1 82.5h3.8M146.7 83.2h2.6M147.4 84h1.2M59.1 112.9h10.2v12.7h-10.2zM75 110.4h3.8M131.5 119.8h2.5"/>
<path d="M132.1 119h1.3M14.1 125.6h3.8M14.7 126.4h2.5M15.3 127.2h1.3M130.9 120.6h3.8M138.5 120.6h3.8M41.4 184.7v3.8M61.7 185.3l2.5 1.3-2.5 1.2zM64.2 185.3v2.5"/>
</g>
<path d="M66.8 133.3l.3-1.1 .7 2.1 .6-2.1 .6 2.1 .6-2.1 .7 2.1 .6-2.1 .6 2.1 .3-1M49 186.6l.2-1.1 .7 2.1 .6-2.1 .6 2.1 .7-2.1 .6 2.1 .6-2.1 .7 2.1 .4-1" fill="none" stroke="#c90d0c" stroke-width=".21"/>
<path d="M62.8 189.7l.7-.7 .4 1z" fill-rule="evenodd" fill="#c90d0c"/>
<path d="M62.8 189.7l.7-.7 .4 1z" fill="none" stroke="#c90d0c" stroke-width=".18"/>
<path d="M63.9 189.5l.7-.7 .5 1.1z" fill-rule="evenodd" fill="#c90d0c"/>
<g fill="none" stroke="#c90d0c" stroke-width=".18">
<path d="M211.5 87.5v2.6M216.5 85v2.5M219.1 90.1h5.1M219.1 92.6h5.1M219.1 95.2h5.1M219.1 97.7h5.1M216.5 105.3v2.6M216.5 118v2.6M219.1 102.8h5.1M211.5 120.6v2.5M216.5 138.3v2.6M219.1 123.1h5.1"/>
<path d="M219.1 125.6h5.1M219.1 128.2h5.1M219.1 130.7h5.1M219.1 135.8h5.1M219.1 153.6h5.1M219.1 156.1h5.1M219.1 158.6h5.1M208.9 173.9v2.5M214 173.9v2.5M219.1 161.2h5.1M219.1 163.7h5.1M219.1 166.2h5.1"/>
<path d="M219.1 171.3h5.1M63.9 189.5l.7-.7 .5 1.1zM69.3 186.6h2.5"/>
</g>
<g fill="none" stroke="#c90d0c" stroke-width=".25">
<path d="M209.5 87.5h3.9M214.6 85h3.8M215.3 84.2h2.5M215.9 83.5h1.3M224.2 87.5h10.1v17.8h-10.1zM214.6 107.9h3.8M214.6 118h3.8M215.3 108.6h2.5M215.3 117.3h2.5M215.9 109.4h1.3M215.9 116.5h1.3M209.5 120.6h3.9"/>
<path d="M224.2 120.6h10.1v17.7h-10.1zM214.6 140.9h3.8M215.3 141.6h2.5M215.9 142.4h1.3M224.2 151h10.1v22.9h-10.1zM207 176.4h3.8M212.1 176.4h3.8M212.7 177.2h2.6M213.4 177.9h1.2M71.8 184.7v3.8M72.6 185.3v2.5M73.3 185.9v1.3"/>
<circle cx="221.6" cy="36.8" r="2.04"/>
<circle cx="221.6" cy="36.8" r="2.54"/>
<circle cx="229.2" cy="36.8" r="2.04"/>
<circle cx="229.2" cy="36.8" r="2.54"/>
</g>
<path d="M26.1 46.9v10.2M26.1 49.5h5.1" fill="none" stroke="#0dab76" stroke-width=".18"/>
<circle cx="26.1" cy="49.5" r=".51" fill="#0dab76"/>
<g fill="none" stroke="#0dab76" stroke-width=".18">
<path d="M26.1 54.6h5.1"/>
<circle cx="26.1" cy="49.5" r=".51"/>
</g>
<circle cx="26.1" cy="54.6" r=".51" fill="#0dab76"/>
<g fill="none" stroke="#0dab76" stroke-width=".18">
<path d="M56.6 49.5h5.1M61.7 46.9v10.2M140.4 123.1v2.5h2.5M43.9 186.6h2.5"/>
<circle cx="26.1" cy="54.6" r=".51"/>
</g>
<circle cx="61.7" cy="49.5" r=".51" fill="#0dab76"/>
<g fill="none" stroke="#0dab76" stroke-width=".18">
<path d="M145.5 52h2.5M148 49.5v5.1h-2.5"/>
<circle cx="61.7" cy="49.5" r=".51"/>
</g>
<circle cx="148" cy="52" r=".51" fill="#0dab76"/>
<g fill="none" stroke="#0dab76" stroke-width=".18">
<path d="M148 52h20.3v2.6M155.6 52v2.6"/>
<circle cx="148" cy="52" r=".51"/>
</g>
<circle cx="155.6" cy="52" r=".51" fill="#0dab76"/>
<g fill="none" stroke="#0dab76" stroke-width=".18">
<path d="M71.8 118h5.1M71.8 115.5h5.1M76.9 112.9v20.4h-2.6M71.8 123.1h5.1M71.8 120.6h5.1"/>
<circle cx="155.6" cy="52" r=".51"/>
</g>
<circle cx="76.9" cy="115.5" r=".51" fill="#0dab76"/>
<circle cx="76.9" cy="115.5" r=".51" fill="none" stroke="#0dab76" stroke-width=".18"/>
<circle cx="76.9" cy="118" r=".51" fill="#0dab76"/>
<circle cx="76.9" cy="118" r=".51" fill="none" stroke="#0dab76" stroke-width=".18"/>
<circle cx="76.9" cy="120.6" r=".51" fill="#0dab76"/>
<circle cx="76.9" cy="120.6" r=".51" fill="none" stroke="#0dab76" stroke-width=".18"/>
<circle cx="76.9" cy="123.1" r=".51" fill="#0dab76"/>
<g fill="none" stroke="#0dab76" stroke-width=".18">
<path d="M56.6 54.6h2.5v12.6h2.6M26.1 64.7v5.1M61.7 64.7v5.1M211.5 90.1v2.5h7.6M211.5 123.1v2.5h7.6M219.1 163.7h-10.2v10.2"/>
<circle cx="76.9" cy="123.1" r=".51"/>
</g>
<circle cx="61.7" cy="67.2" r=".51" fill="#0dab76"/>
<g fill="none" stroke="#0dab76" stroke-width=".18">
<path d="M145.5 77.4h2.5v2.5M155.6 62.1v2.6M168.3 62.1v2.6M23.6 118h-7.6v5.1M16 120.6h7.6"/>
<circle cx="61.7" cy="67.2" r=".51"/>
</g>
<circle cx="16" cy="120.6" r=".51" fill="#0dab76"/>
<g fill="none" stroke="#0dab76" stroke-width=".18">
<path d="M23.6 115.5h-7.6v2.5"/>
<circle cx="16" cy="120.6" r=".51"/>
</g>
<circle cx="16" cy="118" r=".51" fill="#0dab76"/>
<g fill="none" stroke="#0dab76" stroke-width=".18">
<path d="M216.5 87.5v2.6h2.6M219.1 102.8h-2.6v2.5M132.8 123.1v5.1h10.1M216.5 120.6v2.5h2.6M219.1 135.8h-2.6v2.5M214 171.3h5.1M219.1 166.2h-5.1v7.7M66.8 186.6h2.5"/>
<circle cx="16" cy="118" r=".51"/>
</g>
<circle cx="214" cy="171.3" r=".51" fill="#0dab76"/>
<g fill="none" stroke="#0dab76" stroke-width=".18">
<path d="M43.9 115.5h12.7M54.1 112.9v2.6"/>
<circle cx="214" cy="171.3" r=".51"/>
</g>
<circle cx="54.1" cy="115.5" r=".51" fill="#0dab76"/>
<g fill="none" stroke="#0dab76" stroke-width=".18">
<path d="M112.4 59.6h2.6M43.9 118h12.7M51.5 112.9v5.1M140.4 140.9h2.5"/>
<circle cx="54.1" cy="115.5" r=".51"/>
</g>
<circle cx="51.5" cy="118" r=".51" fill="#0dab76"/>
<g fill="none" stroke="#0dab76" stroke-width=".18">
<path d="M112.4 72.3h2.6M49 112.9v7.7M43.9 120.6h12.7M140.4 135.8h2.5M216.5 158.6h2.6"/>
<circle cx="51.5" cy="118" r=".51"/>
</g>
<circle cx="49" cy="120.6" r=".51" fill="#0dab76"/>
<g fill="none" stroke="#0dab76" stroke-width=".18">
<path d="M145.5 59.6h2.5M112.4 62.1h2.6M112.4 69.8h2.6M112.4 67.2h2.6M145.5 64.7h2.5M216.5 95.2h2.6M216.5 97.7h2.6M56.6 123.1h-2.5v2.5M61.7 133.3h2.5M140.4 138.3h2.5M140.4 133.3h2.5M140.4 130.7h2.5"/>
<path d="M216.5 128.2h2.6M216.5 130.7h2.6M140.4 146h2.5M140.4 143.4h2.5M216.5 156.1h2.6M216.5 153.6h2.6M216.5 161.2h2.6M56.6 186.6h2.5"/>
<circle cx="49" cy="120.6" r=".51"/>
</g>
<g font-size="9.1" fill="#0696d7">
<text x="192.4" y="27.3">Mounting Holes</text>
<text x="14.7" y="34.9">3V3 Regulator</text>
<text x="105.8" y="34.9">Magnetometer</text>
<text x="189" y="75.5">JST Connectors</text>
<text x="22.4" y="98.4">Dip Switch</text>
<text x="126.2" y="111.6">Header</text>
<text x="26.2" y="172">Power On LED</text>
</g>
<g font-size="3.7" fill="#c90d0c">
<text x="22.6" y="7">1</text>
<text x="55.8" y="7">2</text>
<text x="89" y="7">3</text>
<text x="122.1" y="7">4</text>
<text x="155.3" y="7">5</text>
<text x="188.5" y="7">6</text>
<text x="221.7" y="7">7</text>
<text x="254.8" y="7">8</text>
<text x="3.9" y="28.4">A</text>
<text x="273.1" y="28.4">A</text>
<text x="3.9" y="67.5">B</text>
<text x="273.1" y="67.5">B</text>
<text x="3.9" y="106.6">C</text>
<text x="273" y="106.6">C</text>
<text x="3.9" y="145.8">D</text>
<text x="273" y="145.8">D</text>
<text x="3.9" y="184.8">E</text>
<text x="273.1" y="184.8">E</text>
<text x="22.6" y="206.3">1</text>
<text x="55.8" y="206.3">2</text>
<text x="89" y="206.3">3</text>
<text x="122.1" y="206.3">4</text>
<text x="155.3" y="206.3">5</text>
<text x="188.5" y="206.3">6</text>
<text x="221.7" y="206.3">7</text>
<text x="254.8" y="206.3">8</text>
</g>
<text font-size="3.6" fill="#c90d0c" x="10.9" y="21.5">PROPRIETARY</text>
<g font-size="3.6">
<text x="0" y="214.9">20/01/2025 05:36 p. m.</text>
<text x="39.6" y="214.9">(Sheet: 1/1)</text>
</g>
<g font-size="3" fill="#c90d0c">
<text x="173.6" y="192.5">Title:</text>
<text x="173.6" y="196.7">SKU:</text>
</g>
<g font-size="2.5" fill="#808080">
<text x="219.1" y="33">H2</text>
<text x="226.7" y="33">H3</text>
<text x="23.5" y="43.4">VCC</text>
<text x="36.5" y="46.4">U1</text>
<text x="59.4" y="43.9">3V3</text>
<text x="145.7" y="46.4">3V3</text>
<text x="120.1" y="48.2">IC1</text>
<text x="28.7" y="59.6">C1</text>
<text x="64.2" y="59.6">C2</text>
<text x="158.2" y="59.6">100nF</text>
<text x="158.2" y="57.1">C3</text>
<text x="170.8" y="59.6">100nF</text>
<text x="170.8" y="57.1">C4</text>
<text x="28.7" y="62.2">1uF</text>
<text x="64.2" y="62.2">1uF</text>
<text x="152.8" y="71.3">GND</text>
<text x="165.5" y="71.3">GND</text>
<text x="23.3" y="76.4">GND</text>
<text x="58.9" y="76.4">GND</text>
<text x="120.1" y="83">BMM150</text>
<text x="213.7" y="82.7">GND</text>
<text x="145.2" y="86.5">GND</text>
<text x="209.1" y="87">3V3</text>
<text x="224.2" y="86.9">J2</text>
<text x="69.3" y="111.3">10K</text>
<text x="69.3" y="108.8">RN1</text>
<text x="74.6" y="109.9">3V3</text>
<text x="213.7" y="111.9">GND</text>
<text x="130" y="118.3">GND</text>
<text x="137.7" y="119.6">VCC</text>
<text x="213.7" y="115.7">GND</text>
<text x="224.2" y="119.9">J3</text>
<text x="147.9" y="122.3">J1</text>
<text x="209.1" y="120.1">3V3</text>
<text x="13.2" y="129.7">GND</text>
<text x="65.5" y="131.7">R1</text>
<text x="65.5" y="136.6">10K</text>
<text x="213.7" y="145">GND</text>
<text x="99.4" y="150.8">CASTELLATED_1X9_PIN_HEADER_2.54MM</text>
<text x="224.2" y="150.4">J4</text>
<text x="206.8" y="178.7">3V3</text>
<text x="50.9" y="185">51K</text>
<text x="62.4" y="184" transform="rotate(-90 62.4 184)">D1</text>
<text x="211.2" y="180.5">GND</text>
<text x="40.3" y="189.2" transform="rotate(-90 40.3 189.2)">VCC</text>
<text x="52.1" y="189.9">R2</text>
<text x="75.9" y="189.4" transform="rotate(-90 75.9 189.4)">GND</text>
</g>
<g font-size="2.5" fill="#c90d0c">
<text x="181" y="192.4">BMM150 Magnetometer</text>
<text x="181.8" y="196.7">UNIT 0066</text>
</g>
<text font-size="2.3" fill="#c90d0c" x="199.8" y="196.6">REV: 1.0</text>
<g font-size="2.1" fill="#808080">
<text x="32.8" y="49.1">1</text>
<text x="38.6" y="50.3">VIN VOUT</text>
<text x="53.8" y="49.1">5</text>
<text x="133.6" y="52.8">VDD</text>
<text x="142.7" y="51.6">E5</text>
<text x="32.8" y="54.2">3</text>
<text x="38.6" y="55.3">EN</text>
<text x="44.4" y="55.3">GND</text>
<text x="53.8" y="54.2">2</text>
<text x="115.1" y="59.3">A1</text>
<text x="131.4" y="55.3">VDDIO</text>
<text x="142.7" y="59.3">D2</text>
<text x="142.7" y="54.2">B2</text>
<text x="115.1" y="61.8">A5</text>
<text x="122.4" y="60.4">PS</text>
<text x="122.4" y="62.9">CSB</text>
<text x="132.1" y="65.4">DRDY</text>
<text x="134.6" y="60.4">INT</text>
<text x="142.7" y="64.3">D4</text>
<text x="115" y="72">C1</text>
<text x="115.1" y="69.4">B4</text>
<text x="115.1" y="66.9">A3</text>
<text x="122.4" y="70.5">SDI</text>
<text x="122.4" y="68">SCK</text>
<text x="122.4" y="73.1">SDO</text>
<text x="142.7" y="77">C5*3</text>
<text x="133.3" y="78.1">GND</text>
<text x="220.6" y="89.7">1</text>
<text x="220.6" y="92.3">2</text>
<text x="220.6" y="94.8">3</text>
<text x="226.5" y="90.8">1</text>
<text x="226.5" y="93.4">2</text>
<text x="226.5" y="95.9">3</text>
<text x="220.6" y="97.4">4</text>
<text x="226.5" y="98.5">4</text>
<text x="217.3" y="102.4">S1*2</text>
<text x="226.5" y="103.5">SHIELD</text>
<text x="17.1" y="115.1">COM1</text>
<text x="17.1" y="117.7">COM2</text>
<text x="44.2" y="115.1">NO1</text>
<text x="44.2" y="117.7">NO2</text>
<text x="57.6" y="115.1">1</text>
<text x="57.6" y="117.7">2</text>
<text x="61.5" y="116.2">1</text>
<text x="61.5" y="118.8">2</text>
<text x="65.7" y="118.8">7</text>
<text x="65.7" y="116.2">8</text>
<text x="69.6" y="117.7">7</text>
<text x="69.6" y="115.1">8</text>
<text x="17.1" y="120.2">COM3</text>
<text x="44.2" y="120.2">NO3</text>
<text x="57.6" y="120.2">3</text>
<text x="57.6" y="122.7">4</text>
<text x="61.5" y="121.3">3</text>
<text x="61.5" y="123.9">4</text>
<text x="65.7" y="123.9">5</text>
<text x="65.7" y="121.3">6</text>
<text x="69.6" y="122.7">5</text>
<text x="69.6" y="120.2">6</text>
<text x="220.6" y="122.7">1</text>
<text x="220.6" y="125.3">2</text>
<text x="226.5" y="123.9">1</text>
<text x="220.6" y="127.8">3</text>
<text x="220.6" y="130.3">4</text>
<text x="226.5" y="126.4">2</text>
<text x="226.5" y="128.9">3</text>
<text x="226.5" y="131.5">4</text>
<text x="217.3" y="135.4">S1*2</text>
<text x="226.5" y="136.6">SHIELD</text>
<text x="220.6" y="153.2">1</text>
<text x="220.6" y="155.7">2</text>
<text x="226.5" y="154.3">1</text>
<text x="220.6" y="158.3">3</text>
<text x="220.6" y="160.8">4</text>
<text x="226.5" y="156.9">2</text>
<text x="226.5" y="159.4">3</text>
<text x="226.5" y="161.9">4</text>
<text x="220.6" y="163.4">5</text>
<text x="220.6" y="165.9">6</text>
<text x="226.5" y="164.5">5</text>
<text x="226.5" y="167">6</text>
<text x="217.3" y="171">S1*2</text>
<text x="226.5" y="172.1">SHIELD</text>
</g>
<g font-size="1.8" fill="#c90d0c">
<text x="10.9" y="11.6">THE INFORMATION CONTAINED IN THIS DRAWING IS THE SOLE PROPERTY OF</text>
<text x="10.9" y="13.9">UNIT ELECTRONICS. ANY REPRODUCTION IN PART OR WHOLE IS</text>
<text x="10.9" y="16.2">STRICTLY PROHIBITED WITHOUT WRITTEN PERMISSION.</text>
</g>
<g font-size="1.8" fill="#808080">
<text x="107.5" y="62.8">CSB</text>
<text x="108.8" y="60.3">PS</text>
<text x="149.3" y="60.3">INT</text>
<text x="149.3" y="65.3">DRDY</text>
<text x="107.5" y="70.4">SDA</text>
<text x="107.7" y="67.9">SCL</text>
<text x="107.3" y="72.9">SDO</text>
<text x="211.6" y="95.8">SDA</text>
<text x="211.8" y="98.3">SCL</text>
<text x="26.1" y="112.4">S1</text>
<text x="49.6" y="111.7" transform="rotate(-90 49.6 111.7)">CSB</text>
<text x="52.2" y="111.7" transform="rotate(-90 52.2 111.7)">SDO</text>
<text x="54.7" y="111.7" transform="rotate(-90 54.7 111.7)">PS</text>
<text x="26.5" y="116.1">COM$1</text>
<text x="26.5" y="118.7">COM$2</text>
<text x="36.3" y="116.1">NO$1</text>
<text x="36.3" y="118.7">NO$2</text>
<text x="26.1" y="124.9">DIP_SWITCH_3_DIGITS_SPST_1.27P</text>
<text x="26.5" y="121.2">COM$3</text>
<text x="36.3" y="121.2">NO$3</text>
<text x="54.7" y="130.6" transform="rotate(-90 54.7 130.6)">SDA</text>
<text x="135.7" y="131.4">SCL</text>
<text x="211.6" y="128.8">SDA</text>
<text x="211.8" y="131.4">SCL</text>
<text x="57" y="133.9">SCL</text>
<text x="135.3" y="136.4">SDO</text>
<text x="135.5" y="133.9">SDA</text>
<text x="135.5" y="139">CSB</text>
<text x="136.7" y="141.5">PS</text>
<text x="134.1" y="144.1">DRDY</text>
<text x="136.2" y="146.6">INT</text>
<text x="211.8" y="154.2">SCL</text>
<text x="211.4" y="159.3">SDO</text>
<text x="211.6" y="161.8">CSB</text>
<text x="211.6" y="156.8">SDA</text>
</g>
<g font-size="1.4" fill="#808080">
<text x="146.2" y="126.2">P$1</text>
<text x="146.2" y="128.7">P$2</text>
<text x="146.2" y="131.2">P$3</text>
<text x="146.2" y="133.8">P$4</text>
<text x="146.2" y="136.3">P$5</text>
<text x="146.2" y="138.9">P$6</text>
<text x="146.2" y="141.4">P$7</text>
<text x="146.2" y="143.9">P$8</text>
<text x="146.2" y="146.5">P$9</text>
</g>
<g font-size="1.4" fill="#c90d0c">
<text x="173.6" y="202.1">File:</text>
<text x="173.7" y="199.4">Last date time:</text>
<text x="184.1" y="199.4">no se ha guardado</text>
<text x="199.8" y="199.3">SHEET:</text>
<text x="206.7" y="199.4">1</text>
<text x="208.7" y="199.4">of</text>
<text x="211.2" y="199.4">1</text>
<text x="229.1" y="202">Author: Alberto Villanueva</text>
</g>
<text font-size="1.1" fill="#c90d0c" x="199.8" y="201.2">Sheet description:</text>
</svg>
